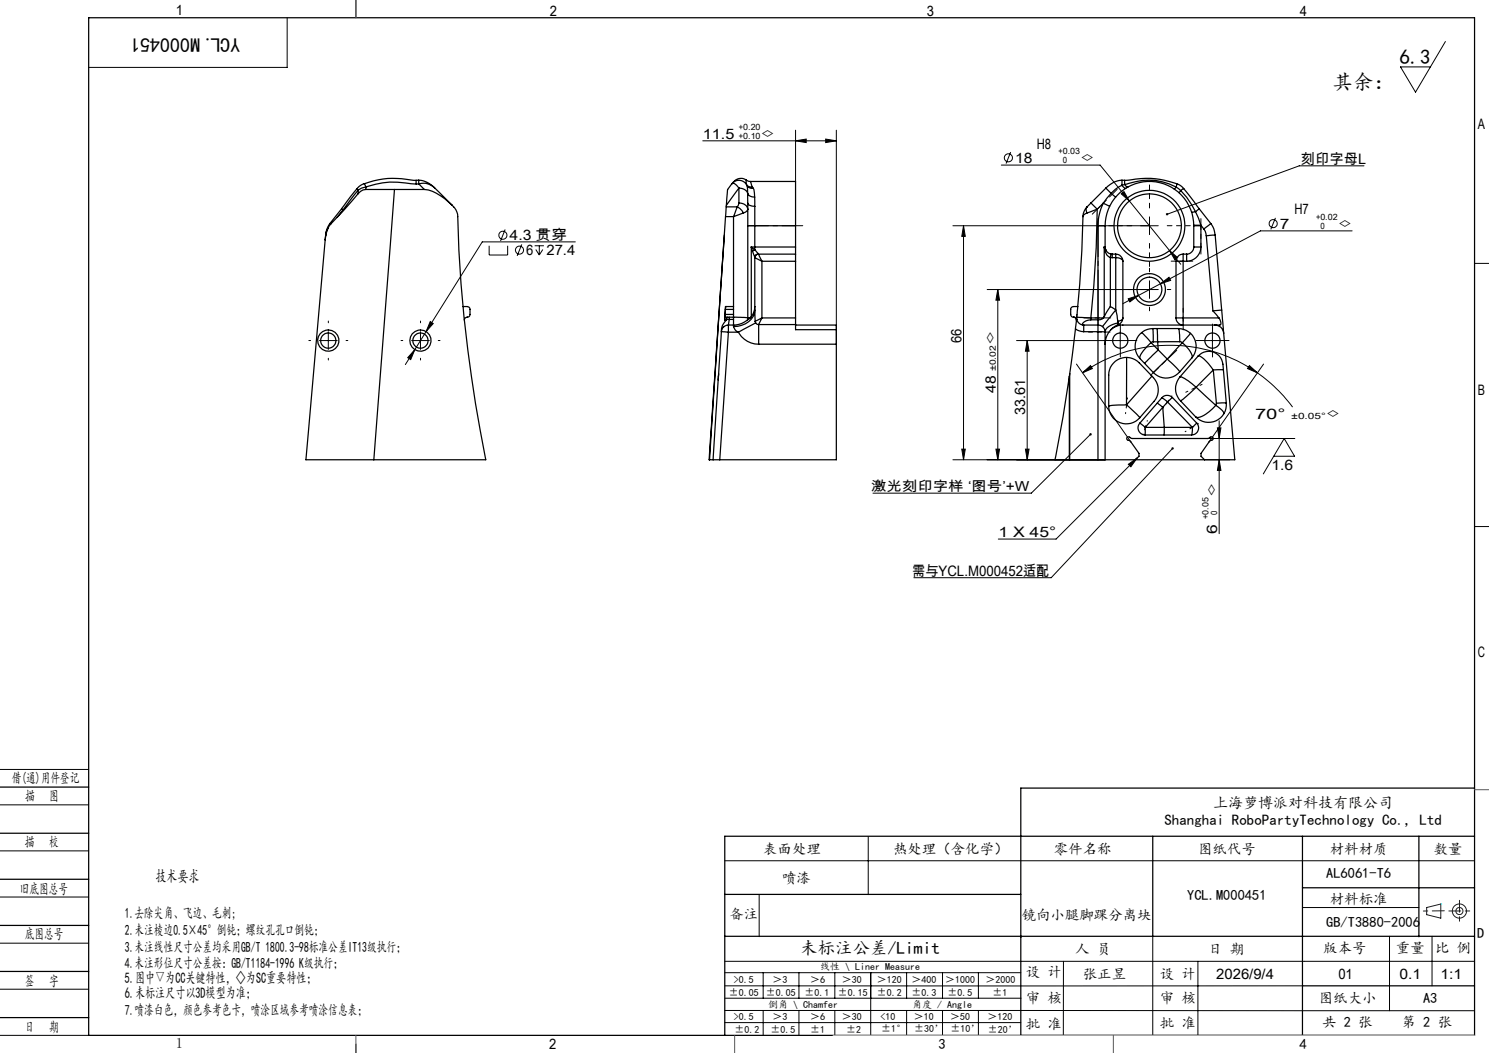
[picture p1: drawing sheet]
<svg xmlns="http://www.w3.org/2000/svg" width="420mm" height="297mm" viewBox="0 0 420 297" stroke-linecap="round" stroke-linejoin="round" font-family="sans-serif">
<g fill="none" stroke="#000" stroke-width=".28">
<path d="M100.4 0v5M81 5v14h-56M407.7 11.7l-8.4 14.3-4.3-7.1h8.5M198.2 39.7h37.7M224.4 39.7l3-.5v1zM224.4 36.7v14.5M232.9 39.2l3 .5-3 .5zM235.9 36.7v60.4M282.4 46.6h27.9l19.6 24.1M285.1 42.9l-1.3 3.2M316.3 54.7l.7-.7 1.6 2.7zM384.7 46.8h-18.2l-37.3 13.6"/>
<path d="M138 69.3v2.6h5.2v-2.6M142.5 64.7l-1.3 3.3M147.2 68.9l-1.3 3.3M150.8 69.3h2.6M151.1 70.4l1 1.5M152.1 69.3v2.6M153.1 70.4l-1 1.5M162.3 68.2h-26.3l-15.8 25.3M268.8 63.7h57.9M271.8 63.7v66M271.8 63.7l.5 3h-1zM324.2 61.2v5"/>
<path d="M324.2 79.2v5M329.9 70.7l2.3 2-.8 .6zM329.9 70.7l3.2 3.8M359.8 61.5l-1.3 3.2M381.4 65.1h-25.9l-28.2 14.9M415.9 74.3h4.1M90.1 96.1h5M92.6 93.6v5M116.1 96.1h5M117 98.6l-1.1 2.8-.9-.5zM117 98.6l-2.7 4.2M118.6 93.6v5"/>
<path d="M120.2 93.5l-3.2 5.1M121.4 90.7l.8 .6-2 2.2zM278.4 81.7h48.3M281.4 81.7v48M281.4 81.7l.5 3h-1zM286.7 96.1h24.7M289.7 96.1v33.6M289.7 96.1l.6 3h-1.1zM313.5 96.1h5M316 93.6v5M318.2 84.3l2.9-1-2.4 1.9zM321.1 83.3l-4.4 2.4"/>
<path d="M327.3 80l2.4-1.8 .5 .9zM327.3 80l-6.2 3.3M339.5 96.1h5M342 93.6v5M303.6 102.7l15.3 21.9M305.3 105.2l2.3-2.1 .5 .9zM305.3 105.2a43.1 43.1 0 0 1 49.4 0M343.9 118.7v31.8M352.4 103.1l2.3 2.1-2.8-1.2zM354.7 105.2l3.1 2.4 2.9 2.7 3.9 4.5M356.4 102.7l-15.3 21.9M268.8 129.7h42.9"/>
<path d="M271.3 126.7h1l-.5 3zM280.9 126.7h1l-.5 3zM289.2 126.7h1.1l-.6 3zM307.6 122.5l-16.7 16.6h-44.7M318.3 130.9l2.4-1.7-1.7 2.5zM320.7 129.2l-22.8 22.8h-16.3M330.8 126.5l-34.3 36.4h-38.7M339.8 129.7h7.1M340.6 123.7h24.6M343.4 120.7h1l-.5 3zM343.9 129.7l.5 3h-1zM359.3 128.7h5.9l-3-5-5.9 10"/>
<path d="M415.9 148.5h4.1M0 217h25M0 227h25M0 240h25M244.9 236v16.3M0 253h25M204.4 242.8h211.5M214.1 252.4v11.8M367.4 256h32.8M0 266h25M0 279h25M204.4 271.1h211.5"/>
<path d="M204.4 278.1h163M204.4 274.4h83.5M215.3 274.4v7.1M225.4 274.4v7.1M235.5 274.4v7.1M245.6 274.4v17.6M255.7 274.4v7.1M265.9 274.4v7.1M276 274.4v7.1M300 271.1l-.1 21M325.2 264.1v27.9M337.9 271.1v20.9"/>
<path d="M391.9 264.1v21M403.9 264.1v14M0 292h25M100.4 294.5v2.5M204.4 285l211.5 .1M204.4 288.4h83.5M204.5 281.5h83.5M215.3 285v7M225.4 285v7M235.5 285v7M255.7 285v7M265.9 285v7"/>
<path d="M276 285v7M287.9 292h128"/>
<circle cx="284.4" cy="44.5" r="1.14"/>
<circle cx="141.8" cy="66.3" r="1.14"/>
<circle cx="146.5" cy="70.6" r="1.14"/>
<circle cx="359.1" cy="63.1" r="1.14"/>
</g>
<g fill="none" stroke="#191924" stroke-width=".28">
<path d="M402.4 256l4-1v4l-4-1z"/>
<circle cx="411.7" cy="257" r="1"/>
<circle cx="411.7" cy="257" r="2"/>
</g>
<g fill="none" stroke="#000" stroke-width=".28" stroke-dasharray="30.5 1.3 1.3 1.3">
<path d="M324.2 76.7v-1M87.6 96h-.5M92.6 91v-.5M97.6 96h.5M113.6 96h-.5M118.6 91v-.5M123.6 96h.5M313.5 96h-2.1M316 93.5v-2.1M316 98.5v2.2M318.5 96h2.2M319.2 81.7h-1"/>
<path d="M324.2 86.7v1M329.2 81.7h1M339.5 96h-2.1M342 93.5v-2.1M342 98.5v2.2M344.5 96h2.2M92.6 101v.5M118.6 101v.5"/>
</g>
<path d="M315.1 53.4l-7 7M338.7 61.7v10" fill="none" stroke="#000" stroke-width=".28" stroke-dasharray="30.5 1.3 1.3 1.3" stroke-dashoffset="27.4"/>
<path d="M336.4 73.7h-6M307 93.7h6.1M333.7 87v6" fill="none" stroke="#000" stroke-width=".28" stroke-dasharray="30.5 1.3 1.3 1.3" stroke-dashoffset="29.3"/>
<path d="M305.7 89.7h7.6" fill="none" stroke="#000" stroke-width=".28" stroke-dasharray="30.5 1.3 1.3 1.3" stroke-dashoffset="28.6"/>
<path d="M309.7 91.7v-30" fill="none" stroke="#000" stroke-width=".28" stroke-dasharray="30.5 1.3 1.3 1.3" stroke-dashoffset="15"/>
<path d="M331.9 98.8l-7.4 7.1" fill="none" stroke="#000" stroke-width=".28" stroke-dasharray="30.5 1.3 1.3 1.3" stroke-dashoffset="27.3"/>
<path d="M334.5 110.6l4.6-2.2" fill="none" stroke="#000" stroke-width=".28" stroke-dasharray="30.5 1.3 1.3 1.3" stroke-dashoffset="29.8"/>
<path d="M317.5 116.7l.5-4.5" fill="none" stroke="#000" stroke-width=".28" stroke-dasharray="30.5 1.3 1.3 1.3" stroke-dashoffset="30.1"/>
<path d="M334.3 121.8l3.7-2.3" fill="none" stroke="#000" stroke-width=".28" stroke-dasharray="30.5 1.3 1.3 1.3" stroke-dashoffset="30.2"/>
<path d="M328.1 115.1l2.4-3.4M322.4 122.6l1.2-4" fill="none" stroke="#000" stroke-width=".28" stroke-dasharray="30.5 1.3 1.3 1.3" stroke-dashoffset="30.3"/>
<path d="M324.2 58.7v-6.5M319.2 63.7h-6.5M324.2 68.7v6.5M329.2 63.7h6.5" fill="none" stroke="#000" stroke-width=".28" stroke-dasharray="30.5 1.3 1.3 1.3" stroke-dashoffset="29.1"/>
<path d="M210.9 63.7h15.5" fill="none" stroke="#000" stroke-width=".28" stroke-dasharray="30.5 1.3 1.3 1.3" stroke-dashoffset="24.6"/>
<g fill="none" stroke="#000" stroke-width=".35">
<path d="M25 5h390.9v287h-390.9zM96.3 58.9l.4 .3M96.3 58.9l-3.2 4.1M96.7 59.2l-1.6 2M100.7 53.2l-4.4 5.7M100.7 53.2l.4 .4M101 54.6l-5.9 6.6M101.1 53.6l-4.4 5.6M101.1 53.6l-.1 1M102.7 51.8l-.9 .4-1.1 1M102.7 51.8l.5 .9M103.2 53.4l-.8 .2-1.4 1"/>
<path d="M103.2 53.4h8.1M103.2 52.7l-1.2 .4-.9 .5M103.2 52.7v.7M111.3 53.4h8.4M111.3 53.4l-5.9 76.3M117.4 50.9h-.2a26.6 26.6 0 0 0-14.5 .9M117.4 50.9v1M117.4 51.9h-.5a25 25 0 0 0-13.7 .8M117.4 51.9h.7M118.1 50.8a6.4 6.4 0 0 1 4.5 2.1M118.1 50.8v1.1M118.1 50.8l-.7 .1"/>
<path d="M118.1 51.9a4.3 4.3 0 0 1 4.6 1.2l4.8 4.8M118.1 51.9l1.6 1.5M119.7 53.4a13.2 13.2 0 0 1 7.8 4.5M127.5 57.9l.7 .7a4.2 4.2 0 0 1 .9 2.5 399 399 0 0 0 7.9 68.6h-31.6M204.9 58.3l-.3 2.8M204.9 58.3h3.1M204.9 57.9v.4M206.4 51.9a2.49 2.49 0 0 1 4.3 .4M206.4 51.9l-1.2 1.5-.3 4.5M206.4 51.9l.6-.2 1.4 1.4M206.4 51.9h.1M208 58.3l.7 .5 1 1.3"/>
<path d="M208 58.3l-1.1 2.8M208.4 57.3a2.27 2.27 0 0 1 2.5 1.7M208.4 57.3l-.4 1M208.4 53.1l-3.5 4.8M208.4 53.1a2.41 2.41 0 0 1 2.5 1.4M208.4 53.1v4.2M210.5 50.8l1.2 .4M210.5 50.8a2.79 2.79 0 0 0-3.9 .8M210.5 50.8v1.1M210.6 52.1a1.64 1.64 0 0 0 1.6 .6M210.9 54.5v2.8M210.9 54.5a1.86 1.86 0 0 0 2 1.1"/>
<path d="M210.9 59a1.53 1.53 0 0 1-1.2 1.1M210.9 59v30.7M210.9 57.3a1.87 1.87 0 0 0 2 .9M210.9 57.3v1.7M211.7 51.2h12.7v12.5M211.7 51.2l.5 1.5M212.2 52.7l.3 .4M212.5 53.1l.4 2.5M212.5 53.1a1.76 1.76 0 0 1-1.8-.8l.2 2.2M212.9 55.6v2.6M212.9 58.2v5.5M306.6 58.3a1.51 1.51 0 0 0 0 1.8"/>
<path d="M306.6 58.3a4.1 4.1 0 0 0-1.1 2.8M307.7 57.3l1.8 1.7M307.7 57.3l-1.1 1M309.5 59l-2.9 1.1M309.5 59l-.3 10.8-.7 10.7-.8 9.2M311.2 57.3l1.8 .9M311.2 57.3a15 15 0 0 0-1.5 6.4M311.2 57.3l-1.7 1.7M311.9 53.1l1.5 1.4M311.9 53.1l-4.2 4.2M313.4 54.5l1.3 1.1M313.4 54.5l-2.2 2.8"/>
<path d="M316.4 52.3l1.1 .8M316.4 52.3l-1.8 1.1-1.2 1.1M316.5 50.9a6.2 6.2 0 0 0-4.6 2.2M316.5 50.8l-.1 1.5M316.5 50.8l.7 .1M317.2 50.9h.4a25.5 25.5 0 0 1 14.3 .9M317.2 52a18.1 18.1 0 0 1 14.6 .8M317.2 52l.6 .6 .4 .1M317.2 50.9v1.1M317.2 52l-.8 .3M331.8 52.8l-.6 .5M331.8 52.8l1.3 1"/>
<path d="M331.9 51.8l.9 .4 1.1 1M331.9 51.8l-.1 1M333.1 53.8l1.6 1.8 2.5 4.1M333.1 53.8l-.5 .6M333.9 53.2l4.4 5.7M333.9 53.2l-.8 .6M337.2 59.7l1.5 3.8M337.2 59.7l-1.1 .1M338.3 58.9l3.2 4.1M338.3 58.9l-1.1 .8M91.7 67.7l-5.4 62h19.1M91.9 66.3l-.2 1.4"/>
<path d="M92.5 64.3l-.8 3.4M92.5 64.3l-.6 2M93.1 63l-.9 1.6-.3 1.7M93.1 63l.2 .2M93.3 63.2l-.8 1.1M95.1 61.2l-1.8 2M204.3 66.3l-4.2 63.4M204.6 61.1l-4.5 68.6M204.6 61.1h2.3M206.9 61.1v25.4M209.7 60.1l-2.8 1M210.9 63.7h2"/>
<path d="M211.9 69.7h1M211.9 69.7l.4 1.1M211.9 69.7l1 .7M211.9 69.7v19.6M212.3 70.8l.6 1.8M212.9 69.7v.7M212.9 70.4l-.6 .4M212.9 70.4l1 1.2M212.9 63.7v6M212.9 72.6v13.9M212.9 63.7h11.5M212.9 69.7h11.5"/>
<path d="M213.9 71.6a1.02 1.02 0 0 0-1 1M213.9 71.6v.1M213.9 71.7a.92 .92 0 0 0-.9 1l1.9 1M213.9 71.7l1 2M213.9 71.7h10.5M214.9 73.7v16M214.9 73.7h9.5M224.4 69.7v2M224.4 71.7v2M224.4 63.7v6M224.4 73.7v16M305.5 61.1l-.3 9.6-1.2 15.8"/>
<path d="M306.6 60.1a1.45 1.45 0 0 0-1.1 1M309.7 63.7h2M309.7 63.7v26M311.5 69.7l.4 .7-.2 .4M311.5 69.7l.2 1.1M311.5 69.7h.2M311.5 69.7v19.6M311.7 70.8a2.45 2.45 0 0 0 1.5 1.8M311.7 63.7a12.5 12.5 0 0 1 12.5-12.5 12.5 12.5 0 0 1 12.5 12.5M311.7 69.7a2.05 2.05 0 0 0 2 2M311.7 63.7v6M313.2 72.6l.5 .1"/>
<path d="M313.2 72.6v13.9M313.4 71.6l-.2 1M313.7 71.7v1M313.7 71.7h1M313.7 72.7h1M314.7 71.7a2.05 2.05 0 0 1 2 2M314.7 72.7a1.88 1.88 0 0 1 2 1M314.7 71.7v1M314.7 72.7v14.8M316.7 73.7v16M331.7 73.7h2M331.7 73.7v16"/>
<path d="M333.7 71.7a2.05 2.05 0 0 0-2 2M333.7 71.7v2M333.7 71.7h1M333.7 73.7h1M333.7 73.7v16M334.7 71.7v2M336.7 69.7a2.05 2.05 0 0 1-2 2M336.7 63.5h2M336.7 63.7h2M336.7 69.7h2M336.7 63.7v6M338.7 63.5v.2"/>
<path d="M338.7 69.7a4.1 4.1 0 0 1-4 4M338.7 63.5l.9 1.1M338.7 63.7v6M339.6 64.6l.4 .7 .3 1.2M340.3 66.5l2.5-.2 1.8 21.2M340.3 66.5l1.8 21.2M341.5 63l.9 1.5 .3 1.8M341.5 63l-1.9 1.6M130.6 86.5h1.4l.6 .6-.1 1.8-.3 .5-.4 .1M131.8 89.5l-.5 .1-.3 .7M131.8 89.5h.1M203.4 93.6l2.1 .1"/>
<path d="M204.4 90.3h.4M204.5 89.5l-.1 .8M204.5 89.5h2.4M204.5 88.7v.8M204.5 88.7h2.4M204.6 87.3h2.3M204.6 87.3l-.1 1.4M204.6 86.5v.8M204.6 86.5h.1M204.6 86.5h2.3M204.6 86.5l-.1 3M204.8 90.3l-.7 .9a6 6 0 0 0-.7 4.2l-2.2 34.3"/>
<path d="M205 90.1h.7M205 90.1l-.2 .2M205.1 89.5l-.1 .6M205.5 91.7a1.97 1.97 0 0 0-2 1.7M205.5 91.7v2M205.5 91.7h1.4M205.5 93.7l-2.5 36M205.5 93.7h2.8M205.7 89.5v.6M205.7 90.1l-.2 1.6M205.7 90.1h1.2M206.9 88.7v.8"/>
<path d="M206.9 86.5v.8M206.9 89.5v.6M206.9 89.5l4 .2M206.9 90.1v1.6M206.9 91.7v.4M206.9 92.1l.6 1.1 .8 .5M206.9 87.3v1.4M208.3 93.7a6.5 6.5 0 0 0 5.7 3.4M210.9 90.2a5.9 5.9 0 0 1-4 1.5M210.9 89.7v.5M210.9 89.7h.7M211.6 89.7l-.7 .5"/>
<path d="M211.9 89.3l-.3 .4M212.9 86.5v1M212.9 86.5a4.6 4.6 0 0 1-1 2.8M212.9 87.5a5.4 5.4 0 0 1-6 4.6M212.9 87.5l.1 3.1M213 90.6l.1 .5M213.1 91.1l-4.8 2.6M213.1 91.1l.9 .4M214 91.5v5.6M214 97.1h21.9M214 91.5h10.4M214.9 89.7l-1.9 .9"/>
<path d="M214.9 89.7l-.9 1.8M214.9 89.7h9.5M224.4 91.5v1.5h11.5M224.4 91.7h11.5v1.3M224.4 89.7v1.8M235.9 93v4.1M235.9 97.1v32.6h-32.9M302.8 89.5l.6 .1 .3 .5M302.8 89.5l.5 .1 .3 .5M303.4 92.8l1 .5 1.3 .3M303.4 92.8l-1.7 12.6M303.6 90.1h.1"/>
<path d="M303.6 90.1l-.2 2.7M303.7 89.5l4 .2M303.7 89.5v.6M303.7 90.1a2.05 2.05 0 0 0 2 1.6M304 86.5l-.3 3M304 86.5h-1.2a.78 .78 0 0 0-.8 .8v1.4a.73 .73 0 0 0 .8 .8M305.7 91.7v1.9M305.7 93.6h4M305.7 91.7h4M307.7 90.2a2.72 2.72 0 0 0-2.4 1.3l.4 .2M307.7 89.7v.5M307.7 89.7h2"/>
<path d="M307.7 90.2h2M309.7 90.2v1.5M309.7 91.7l1.3 .4M309.7 89.7h1.6M309.7 89.7v.5M309.7 91.7v1.9M309.7 93.6l2 .1M309.7 93.6v36.1M311 92.1l.6 .9 .1 .7M311.3 89.7l-.4 .3-1.2 .2M311.5 89.3l-.2 .4M311.7 93.7v3.4"/>
<path d="M311.7 97.1v32.6M313.2 86.5l1.5 1M313.2 86.5l-1.7 2.8M313.3 93a6.1 6.1 0 0 0-1.6 4.1M314.7 87.5l.6 3.1M314.7 87.5l-3.7 4.6M315.3 90.6l.1 .5M315.4 91.1l.1 .4M315.4 91.1a3.8 3.8 0 0 0-3.7 2.6M315.5 91.5l-1.2 .6-1 .9M316.7 89.7a2.04 2.04 0 0 1-1.2 1.8M316.7 89.7l-.3 .5-1.1 .4"/>
<path d="M322 93.8l2.7 2.8M324.7 96.6l-2.5 2.8a2.01 2.01 0 0 0-.6 1.7M324.7 96.6l2 2.1M325.2 92.7a5 5 0 0 0-4.6 3 5 5 0 0 0 1 5.4M325.2 92.7l.1 3.7M325.2 92.7h7.2M325.3 96.4l-.6 .2M325.3 96.4h1.2M326.4 92.7l.1 3.7M326.5 96.4l.2 2.3M326.7 98.7l-3.8 3.8M326.7 98.7l2.5 2.6"/>
<path d="M331.7 89.7a1.76 1.76 0 0 0 2 1.8v-1.8M331.7 89.7h2M332.4 92.7a5 5 0 0 1 4.5 2.9 5 5 0 0 1-.7 5.4M332.4 92.7l.3 1.8 .1 1.9M332.8 96.4l.7 .3M332.8 96.4h-6.3M333.5 96.7l1.8 1.8 .7 1.1a1.16 1.16 0 0 1 .2 1.4M333.5 96.7l-4.3 4.6M333.7 89.7h10.1M335.8 94l-2.3 2.7M342.1 87.7l1.7 2M342.7 91.7a2.41 2.41 0 0 1 2.5 2.3"/>
<path d="M342.7 91.7h-26a5.3 5.3 0 0 0-3.4 1.3M343.8 89.7l.5 .9v1l-1.6 .1M344.6 87.5l-2.5 .2M344.6 87.5l.6 6.5M345.2 94l3.1 35.7h-36.6M202.7 105.5l-.1 1.7M301.6 106.2l-1.7 11.3-2.3 12.2h12.1M301.6 106.2v23.5M301.7 105.4v24.3M301.7 105.4l-.1 .8M312.7 114.5v-8.7a5 5 0 0 1 3.2-4.6 5 5 0 0 1 5.4 1.1l4 4.2a5 5 0 0 1 .2 6.7l-4 4.6M312.7 114.5a5 5 0 0 0 3.3 4.7 5 5 0 0 0 5.5-1.4"/>
<path d="M317.7 114.2l-3.5 .1-1.5 .2M317.7 114.2l3.8 3.6M317.8 100.8l-.1 13.4M321.5 119.4a2.01 2.01 0 0 0-.3 2.1 2.01 2.01 0 0 0 1.8 1.2M321.5 119.4l1.5 1.1M321.6 101.1l3.7 4M324.9 106.1l-7.2 8.1M326.4 113.7l1.6 1.2M327.7 112.2l1.6 1.2M327.7 112.2l-6.2 7.2M328 114.9l-5 5.6M328 114.9l.4 5.6"/>
<path d="M329.2 101.3l2.6 2.4 .9 1.2M329.2 101.3l-3.9 3.8M329.3 113.4l7 7.1M329.3 113.4l-1.3 1.5M330.7 112.1a2.05 2.05 0 0 0-3 .1M330.7 112.1l-1.4 1.3M330.7 112.1l6.8 7.2M332.7 104.9a5 5 0 0 1-7.4 .2M332.8 106.3a5 5 0 0 0 .2 6.8M332.8 106.3a7.5 7.5 0 0 1 4 2.5l.6 .4M333 113.1l4.3 4.5M336.2 101l-3.5 3.9"/>
<path d="M337.4 109.2l-4.4 3.9M337.4 109.2l5.5 5.1M337.5 119.3a2.01 2.01 0 0 1 .4 2.2 2.01 2.01 0 0 1-1.8 1.2M337.5 119.3l-1.2 1.2M337.9 100.5a4 4 0 0 1 4.3-1.2 4 4 0 0 1 2.7 3.4l1 11M337.9 100.5a2.36 2.36 0 0 1 2.1 1.2l2.2 2.6M337.9 100.5l-5.1 5.8M342.2 104.3h2.9M342.2 104.3l-4.8 4.9M342.2 104.3l.9 9.4M342.9 114.3a4 4 0 0 1 2.3 2.4M342.9 114.3a8 8 0 0 1-5.3 3.5l-.3-.2"/>
<path d="M343.1 113.7l-.2 .6M345.9 113.7a5 5 0 0 1-2.9 5 5 5 0 0 1-5.7-1.1M345.9 113.7h-2.8M200.1 129.7h1.1M201.2 129.7h1.8M309.7 129.7h2M320.3 129.7l1-1v-.8l-2.7-3.7a.57 .57 0 0 1-.8-.3 .57 .57 0 0 1 .4-.7 .57 .57 0 0 1 .7 .3l.4 .2 21.8-.2a.57 .57 0 0 1 .7-.3 .57 .57 0 0 1 .4 .7 .57 .57 0 0 1-.7 .3l-2.7 3.7v.8l1 1M323 122.7h13.1M323 120.5h5.4M323 120.5v2.2M328.4 120.5h7.9M328.4 120.5l-.1 2.2"/>
<path d="M336.3 120.5l-.2 2.2M0 222h25M0 235h25M325.2 235.9v28.2M367.4 235.9v56.1M400.2 235.9v28.3M415.9 235.9h-211.5v56.1M415.9 222.3h-128v69.7M0 248h25M204.4 252.3h83.5M367.4 250.4h48.5M0 261h25"/>
<path d="M0 274h25M204.4 264.1h211.5M367.4 278.1h48.5M0 287h25"/>
<circle cx="324.2" cy="63.7" r="9"/>
<circle cx="324.2" cy="63.7" r="10"/>
<circle cx="92.6" cy="96.1" r="2.16"/>
<circle cx="92.6" cy="96.1" r="3"/>
<circle cx="118.6" cy="96.1" r="3"/>
<circle cx="118.6" cy="96.1" r="2.16"/>
<circle cx="316" cy="96.1" r="2.15"/>
<circle cx="324.2" cy="81.7" r="4.5"/>
<circle cx="324.2" cy="81.7" r="3.5"/>
<circle cx="342" cy="96.1" r="2.15"/>
</g>
<path d="M407.4 256.9l-5.9 .1M408.7 256.9h6M411.7 253.9v6" fill="none" stroke="#191924" stroke-width=".28" stroke-dasharray="6.3 1.3 1.3 1.3" stroke-dashoffset="3"/>
<path d="M235 292h180.9" fill="none" stroke="#c0c0c0" stroke-width=".28"/>
<path d="M100.4 0v5M415.9 222.7h4.1M100.4 292v5M207.2 292v5M314 292v5" fill="none" stroke="#00f" stroke-width=".28"/>
<path d="M406.4 255h.1" fill="none" stroke="#0ff" stroke-width=".28"/>
<g fill="#000">
<path d="M224.4 39.7l3-.5v1zM232.9 39.2l3 .5-3 .5z"/>
<path d="M329 60.1l-.1 .4 .3-.1-.3 .1a.34 .34 0 0 0 .5 .2 .34 .34 0 0 0 .1-.5 .34 .34 0 0 0-.5-.1zM307.4 122.2a.34 .34 0 0 0-.1 .5 .34 .34 0 0 0 .5 .1 .34 .34 0 0 0 0-.5l-.2 .2 .2-.3zM330.5 126.2a.34 .34 0 0 0 0 .5 .34 .34 0 0 0 .5 0 .34 .34 0 0 0 0-.5l-.2 .3 .2-.3z"/>
<path d="M117 98.6l-2 2.3 .9 .5zM121.4 90.7l-1.2 2.8 2-2.2zM305.3 105.2l2.8-1.2-.5-.9zM352.4 103.1l-.5 .9 2.8 1.2zM329.9 70.7l1.5 2.6 .8-.6zM316.3 54.7l2.3 2-1.6-2.7zM318.2 84.3l.5 .9 2.4-1.9zM327.3 80l2.9-.9-.5-.9zM318.3 130.9l2.4-1.7-1.7 2.5z"/>
<path d="M289.2 126.7h1.1l-.6 3zM289.7 96.1l.6 3h-1.1zM280.9 126.7h1l-.5 3zM281.4 81.7l.5 3h-1zM271.3 126.7h1l-.5 3zM271.8 63.7l.5 3h-1z"/>
<path d="M343.4 120.7h1l-.5 3zM343.9 129.7l.5 3h-1z"/>
</g>
<g font-size="5.8">
<text x="394.8" y="18">6.3</text>
<text x="375.9" y="25.2">其余：</text>
</g>
<text font-size="5.6" x="67.7" y="10.6" transform="rotate(-180 67.7 10.6)">YCL.M000451</text>
<text font-size="4.9" x="225.7" y="269">未标注公差/Limit</text>
<text font-size="4.7" x="43.8" y="248.8">技术要求</text>
<g font-size="4.2">
<text x="342.2" y="227.9">上海萝博派对科技有限公司</text>
<text x="328.5" y="232.8">Shanghai RoboPartyTechnology Co., Ltd</text>
<text x="35.2" y="277.4">5.图中▽为CC关键特性，◇为SC重要特性；</text>
<text x="35.2" y="281.6">6.未标注尺寸以3D模型为准；</text>
</g>
<g font-size="4.1">
<text x="49.6" y="4.3">1</text>
<text x="155.1" y="4.6">2</text>
<text x="261.4" y="4.6">3</text>
<text x="366.6" y="4.6">4</text>
<text x="198.2" y="39.1">11.5</text>
<text x="214.5" y="39.1">◇</text>
<text x="292.4" y="41.9">H8</text>
<text x="416.9" y="36.3">A</text>
<text x="286.3" y="46">18</text>
<text x="304.7" y="46">◇</text>
<text x="367" y="46.2">刻印字母L</text>
<text x="361" y="64.5">7</text>
<text x="365.1" y="60.5">H7</text>
<text x="377.3" y="64.5">◇</text>
<text x="143.7" y="67.8">4.3 贯穿</text>
<text x="148.4" y="72">6</text>
<text x="154.1" y="72">27.4</text>
<text x="271.2" y="96.7" transform="rotate(-90 271.2 96.7)">66</text>
<text x="280.9" y="97.4" transform="rotate(-90 280.9 97.4)">◇</text>
<text x="280.9" y="110.9" transform="rotate(-90 280.9 110.9)">48</text>
<text x="416.9" y="111.3">B</text>
<text x="289.2" y="116.9" transform="rotate(-90 289.2 116.9)">33.61</text>
<text x="354" y="118.3">70°</text>
<text x="374" y="118.3">◇</text>
<text x="358.7" y="132.5">1.6</text>
<text x="343.3" y="140.3" transform="rotate(-90 343.3 140.3)">◇</text>
<text x="281.6" y="151.5">1 X 45°</text>
<text x="343.3" y="150.5" transform="rotate(-90 343.3 150.5)">6</text>
<text x="257.3" y="162.3">需与YCL.M000452适配</text>
<text x="416.9" y="185.3">C</text>
<text x="3.3" y="220.9">借(通)用件登记</text>
<text x="7.1" y="226">描</text>
<text x="13.9" y="226">图</text>
<text x="7" y="238.9">描</text>
<text x="13.8" y="238.9">校</text>
<text x="215.3" y="240.8">表面处理</text>
<text x="251.9" y="240.8">热处理（含化学）</text>
<text x="297.3" y="240.8">零件名称</text>
<text x="337.9" y="240.8">图纸代号</text>
<text x="375.1" y="240.8">材料材质</text>
<text x="404.4" y="240.8">数量</text>
<text x="220.6" y="249">喷漆</text>
<text x="374.1" y="247.7">AL6061-T6</text>
<text x="5.6" y="252">旧底图总号</text>
<text x="334.9" y="253.7">YCL.M000451</text>
<text x="375.1" y="254.9">材料标准</text>
<text x="35.2" y="258.9">1.去除尖角、飞边、毛刺;</text>
<text x="35.2" y="263.6">2.未注棱边0.5×45°倒钝；螺纹孔孔口倒钝；</text>
<text x="205.7" y="259.3">备注</text>
<text x="288.2" y="259.4">镜向小腿脚踝分离块</text>
<text x="374.1" y="261.4">GB/T3880-2006</text>
<text x="7" y="265">底图总号</text>
<text x="35.2" y="268.4">3.未注线性尺寸公差均采用GB/T 1800.3-98标准公差IT13级执行；</text>
<text x="303.3" y="269">人 员</text>
<text x="340.8" y="269">日 期</text>
<text x="373.2" y="268.7">版本号</text>
<text x="393.7" y="268.7">重量</text>
<text x="404.8" y="268.7">比 例</text>
<text x="416.7" y="264.6">D</text>
<text x="35.2" y="273.2">4.未注形位尺寸公差按：GB/T1184-1996 K级执行；</text>
<text x="289.3" y="275.5">设 计</text>
<text x="7" y="278">签</text>
<text x="13.8" y="278">字</text>
<text x="305.4" y="276">张正昱</text>
<text x="327.2" y="276">设 计</text>
<text x="343.1" y="276">2026/9/4</text>
<text x="377.5" y="276">01</text>
<text x="394.8" y="276">0.1</text>
<text x="406.3" y="276">1:1</text>
<text x="35.2" y="286.4">7.喷漆白色，颜色参考色卡，喷涂区域参考喷涂信息表；</text>
<text x="289.3" y="283">审 核</text>
<text x="327.2" y="282.9">审 核</text>
<text x="372" y="283">图纸大小</text>
<text x="401.4" y="283">A3</text>
<text x="7" y="291">日</text>
<text x="13.8" y="291">期</text>
<text x="289.3" y="290.1">批 准</text>
<text x="327.2" y="290">批 准</text>
<text x="373" y="289.8">共 2 张</text>
<text x="395.4" y="289.8">第 2 张</text>
<text x="49.6" y="295.6">1</text>
<text x="154.9" y="296">2</text>
<text x="264.7" y="296">3</text>
<text x="366.6" y="296">4</text>
</g>
<text font-size="3.9" x="245.7" y="138.5">激光刻印字样 ‘图号’+W</text>
<g font-size="2.8">
<text x="231.3" y="273.6">线性 \ Liner Measure</text>
<text x="205.6" y="280.8">±0.05</text>
<text x="207" y="277.2">&gt;0.5</text>
<text x="216" y="280.8">±0.05</text>
<text x="217.9" y="277.2">＞3</text>
<text x="227" y="280.8">±0.1</text>
<text x="228.5" y="277.2">＞6</text>
<text x="236.3" y="280.8">±0.15</text>
<text x="237.5" y="277.2">＞30</text>
<text x="247.4" y="277.2">＞120</text>
<text x="247.4" y="280.8">±0.2</text>
<text x="257.1" y="277.2">＞400</text>
<text x="257.1" y="280.8">±0.3</text>
<text x="266.6" y="277.2">＞1000</text>
<text x="267.3" y="280.8">±0.5</text>
<text x="278" y="277.2">＞2000</text>
<text x="279.9" y="280.8">±1</text>
<text x="207" y="287.8">&gt;0.5</text>
<text x="216.6" y="284.3">倒角 \ Chamfer</text>
<text x="217.9" y="287.8">＞3</text>
<text x="228.5" y="287.8">＞6</text>
<text x="237.5" y="287.8">＞30</text>
<text x="248.4" y="287.8">&lt;10</text>
<text x="257.3" y="284.3">角度 / Angle</text>
<text x="257.8" y="287.8">＞10</text>
<text x="268" y="287.8">＞50</text>
<text x="278.5" y="287.8">＞120</text>
<text x="207.1" y="291.3">±0.2</text>
<text x="217.3" y="291.3">±0.5</text>
<text x="228.5" y="291.3">±1</text>
<text x="238.7" y="291.3">±2</text>
<text x="248.6" y="291.1">±1°</text>
<text x="257.8" y="291.1">±30’</text>
<text x="268.1" y="291.1">±10’</text>
<text x="278.6" y="291.2">±20’</text>
</g>
<g font-size="2.4">
<text x="208.4" y="36.7">+0.20</text>
<text x="208.4" y="39.1">+0.10</text>
<text x="298.6" y="43.5">+0.03</text>
<text x="299.8" y="46">0</text>
<text x="371.2" y="62.1">+0.02</text>
<text x="372.4" y="64.5">0</text>
<text x="280.9" y="104.7" transform="rotate(-90 280.9 104.7)">±0.02</text>
<text x="364.2" y="118.3">±0.05°</text>
<text x="340.9" y="146.4" transform="rotate(-90 340.9 146.4)">+0.05</text>
<text x="343.3" y="145.2" transform="rotate(-90 343.3 145.2)">0</text>
</g>
</svg>
